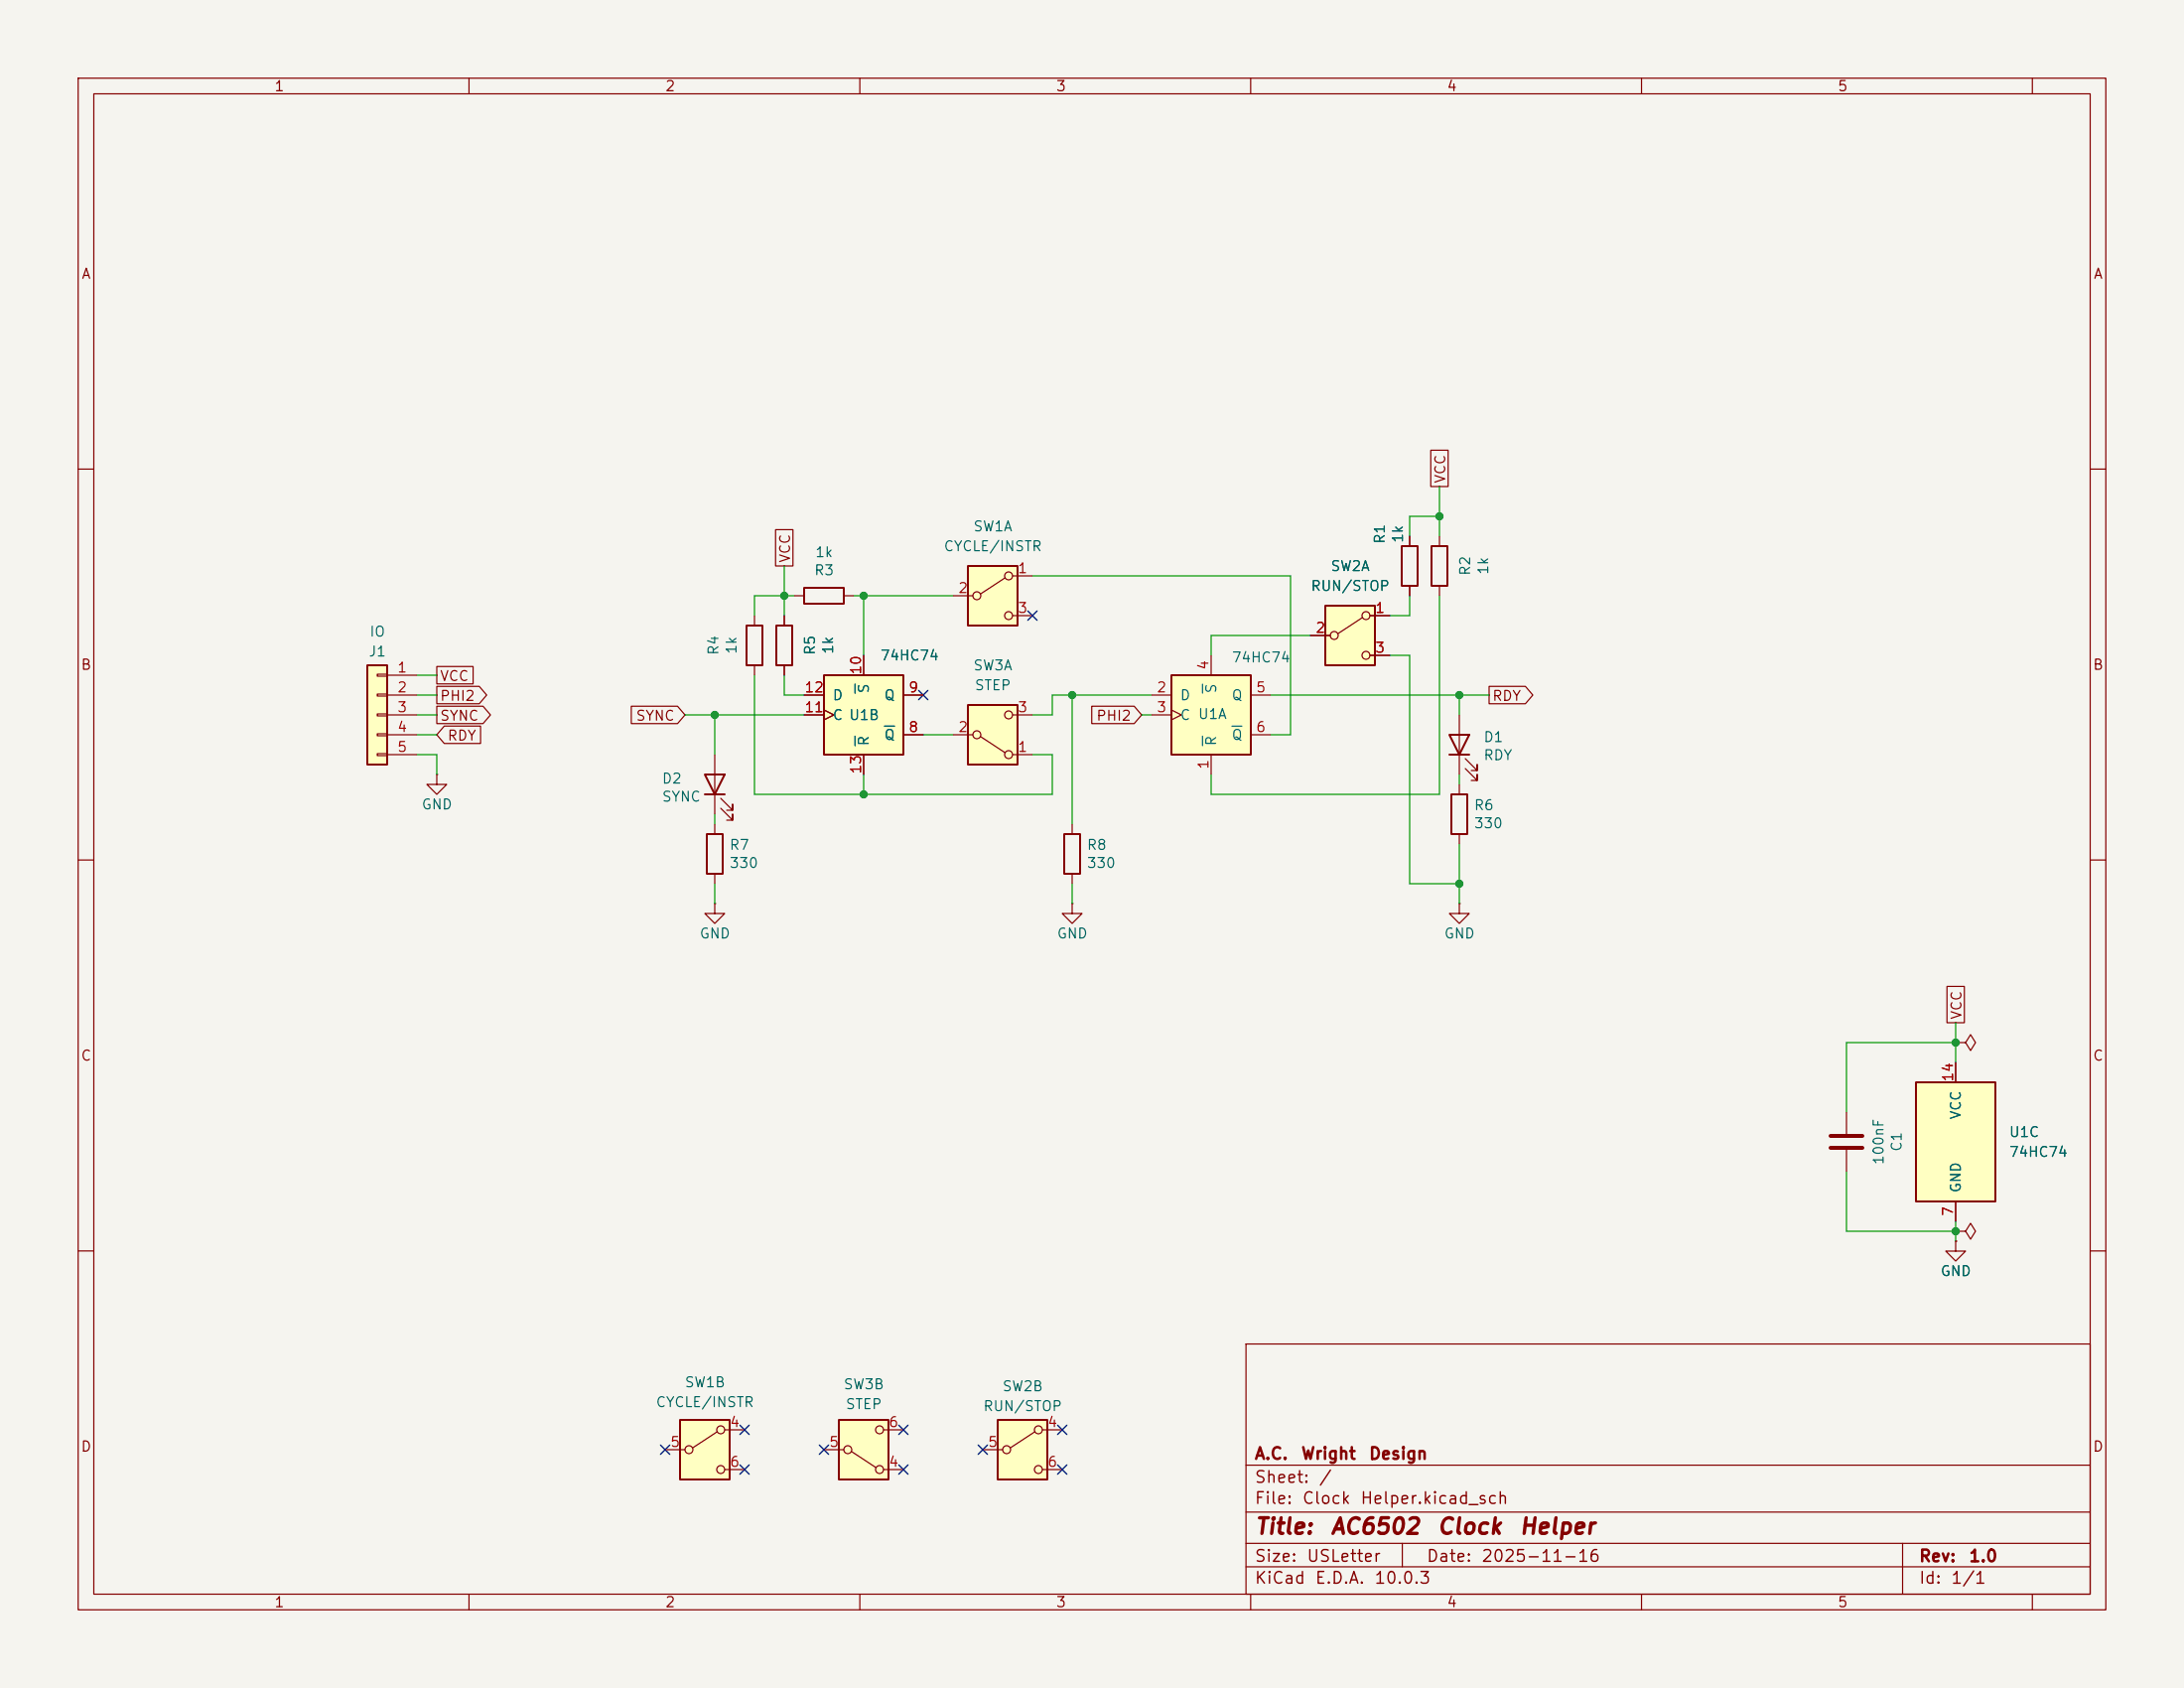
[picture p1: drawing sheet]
<svg xmlns="http://www.w3.org/2000/svg" width="279mm" height="216mm" viewBox="0 0 279 216" stroke-linecap="round" stroke-linejoin="round" font-family="sans-serif">
<path d="M0 0h279.4v215.9h-279.4z" fill="#f5f4ef" stroke="#f5f4ef" stroke-width=".13"/>
<g fill="none" stroke="#840000" stroke-width=".15">
<path d="M10 10h259.4v195.9h-259.4zM12 12h255.4v191.9h-255.4zM60 10v2M110 10v2M160 10v2M210 10v2M260 10v2M10 60h2M100.3 78.7v1.3M101.6 76.2h1.3M107.9 76.2h1.3M267.4 60h2"/>
<path d="M100.3 85.1v1.3M10 110h2M91.4 115.6v1.2h1.3l-1.3 1.3-1.2-1.3h1.2M91.4 115.6h.1M137.2 105.4v1.3M137.2 111.8v1.2M186.7 115.6v1.2h1.3l-1.3 1.3-1.3-1.3h1.3M186.7 115.6h.1M186.7 100.3v1.3M186.7 106.7v1.3M267.4 110h2M10 160h2"/>
<path d="M159.4 171.9h108v32h-108zM267.4 160h2M159.4 197.4h108M159.4 193.4h108M159.4 187.4h108M179.4 197.4v3M243.4 197.4v6.5M60 203.9v2M110 203.9v2M159.4 200.4h108M160 203.9v2M210 203.9v2"/>
<path d="M260 203.9v2"/>
</g>
<path d="M102.9 75.2h5v2h-5zM99.3 80h2v5.1h-2zM136.1 106.7h2.1v5.1h-2.1zM185.7 101.6h2v5.1h-2z" fill="none" stroke="#840000" stroke-width=".25"/>
<path d="M127.6 181.6h6.4v7.6h-6.4z" fill="#ffffc2"/>
<g fill="none" stroke="#840000" stroke-width=".15">
<path d="M125.7 185.4h2.6M132.4 183.1l-3.1 2.1M133.3 182.9h2.6M133.3 188h2.6"/>
<circle cx="128.8" cy="185.4" r=".51"/>
<circle cx="132.8" cy="188" r=".51"/>
<circle cx="132.8" cy="182.9" r=".51"/>
</g>
<path d="M127.6 181.6h6.4v7.6h-6.4z" fill="none" stroke="#840000" stroke-width=".25"/>
<path d="M123.8 72.4h6.4v7.6h-6.4z" fill="#ffffc2"/>
<g fill="none" stroke="#840000" stroke-width=".15">
<path d="M121.9 76.2h2.6M128.6 73.9l-3.1 2M129.5 73.7h2.6M129.5 78.7h2.6"/>
<circle cx="125" cy="76.2" r=".51"/>
<circle cx="129" cy="78.7" r=".51"/>
<circle cx="129" cy="73.7" r=".51"/>
</g>
<path d="M123.8 72.4h6.4v7.6h-6.4z" fill="none" stroke="#840000" stroke-width=".25"/>
<path d="M123.8 90.2h6.4v7.6h-6.4z" fill="#ffffc2"/>
<g fill="none" stroke="#840000" stroke-width=".15">
<path d="M121.9 94h2.6M125.5 94.2l3.1 2.1M129.5 96.5h2.6M129.5 91.4h2.6"/>
<circle cx="125" cy="94" r=".51"/>
<circle cx="129" cy="91.4" r=".51"/>
<circle cx="129" cy="96.5" r=".51"/>
</g>
<path d="M123.8 90.2h6.4v7.6h-6.4z" fill="none" stroke="#840000" stroke-width=".25"/>
<path d="M105.4 86.4h10.2v10.1h-10.2z" fill="#ffffc2"/>
<path d="M105.4 86.4h10.2v10.1h-10.2z" fill="none" stroke="#840000" stroke-width=".25"/>
<path d="M102.9 88.9h2.5M102.9 91.4h2.5M105.4 90.8l1.3 .6-1.3 .7M110.5 83.8v2.6M110.5 96.5v2.6M115.6 94h2.5M115.6 88.9h2.5" fill="none" stroke="#840000" stroke-width=".15"/>
<path d="M109.4 87.5v1.2M109.4 94.2v1.2M113.1 92.9h1.3" fill="none" stroke="#006464" stroke-width=".15"/>
<path d="M149.9 86.4h10.1v10.1h-10.1z" fill="#ffffc2"/>
<path d="M95.5 80h2v5.1h-2zM149.9 86.4h10.1v10.1h-10.1z" fill="none" stroke="#840000" stroke-width=".25"/>
<path d="M96.5 78.7v1.3M96.5 85.1v1.3M147.3 88.9h2.6M147.3 91.4h2.6M149.9 90.8l1.2 .6-1.2 .7M154.9 83.8v2.6M154.9 96.5v2.6M160 88.9h2.6M160 94h2.6M250.2 157.5h1.3l.6-1 .6 1-.6 1-.6-1M250.2 157.5h.1" fill="none" stroke="#840000" stroke-width=".15"/>
<path d="M153.8 87.5v1.2M153.8 94.2v1.2M157.6 92.9h1.3" fill="none" stroke="#006464" stroke-width=".15"/>
<path d="M245.1 138.4h10.2v15.3h-10.2z" fill="#ffffc2"/>
<path d="M185.4 94h2.6l-1.3 2.5zM185.4 96.5h2.6M245.1 138.4h10.2v15.3h-10.2z" fill="none" stroke="#840000" stroke-width=".25"/>
<path d="M186.7 91.4v7.7M187.5 98.3l1.5 1.5v-.7v.7h-.8M187.5 97l1.5 1.6v-.8v.8h-.8M250.2 135.9v2.5M250.2 153.7v2.5" fill="none" stroke="#840000" stroke-width=".15"/>
<path d="M47 85.1h2.5v12.7h-2.5z" fill="#ffffc2"/>
<path d="M47 85.1h2.5v12.7h-2.5z" fill="none" stroke="#840000" stroke-width=".25"/>
<path d="M48.3 86.2h1.2v.3h-1.2zM48.3 88.8h1.2v.2h-1.2zM48.3 91.3h1.2v.3h-1.2zM48.3 93.9h1.2v.2h-1.2zM48.3 96.4h1.2v.2h-1.2zM49.5 86.4h3.8M49.5 88.9h3.8M49.5 91.4h3.8M49.5 94h3.8M49.5 96.5h3.8M250.2 133.4h1.3l.6-1.1 .6 1.1-.6 1-.6-1M250.2 133.4h.1" fill="none" stroke="#840000" stroke-width=".15"/>
<path d="M169.5 77.5h6.4v7.6h-6.4z" fill="#ffffc2"/>
<g fill="none" stroke="#840000" stroke-width=".15">
<path d="M174.3 79l-3.1 2M175.3 78.7h2.5M180.3 68.6v1.3M180.3 74.9v1.3M184.1 68.6v1.3M184.1 74.9v1.3M55.9 99.1v1.2h1.2l-1.2 1.3-1.3-1.3h1.3M55.9 99.1h.1M91.4 96.5v7.6M167.6 81.3h2.6M175.3 83.8h2.5M91.4 105.4v1.3"/>
<path d="M91.4 111.8v1.2M92.2 103.4l1.5 1.5v-.8v.8h-.7M92.2 102.1l1.5 1.5v-.7v.7h-.7M137.2 115.6v1.2h1.2l-1.2 1.3-1.3-1.3h1.3M137.2 115.6h.1M236.2 142.2v2.8M236.2 147.1v2.8M250.2 158.8v1.2h1.3l-1.3 1.3-1.3-1.3h1.3M250.2 158.8h.1"/>
<circle cx="174.8" cy="78.7" r=".51"/>
<circle cx="170.7" cy="81.3" r=".51"/>
<circle cx="174.8" cy="83.8" r=".51"/>
</g>
<path d="M169.5 77.5h6.4v7.6h-6.4zM179.3 69.9h2.1v5h-2.1zM183.1 69.9h2.1v5h-2.1zM90.2 99.1h2.5l-1.3 2.5zM90.2 101.6h2.5M90.4 106.7h2.1v5.1h-2.1z" fill="none" stroke="#840000" stroke-width=".25"/>
<path d="M234.2 145.3h4.1M234.2 146.8h4.1" fill="none" stroke="#840000" stroke-width=".51"/>
<path d="M87 181.6h6.3v7.6h-6.3z" fill="#ffffc2"/>
<g fill="none" stroke="#840000" stroke-width=".15">
<path d="M85.1 185.4h2.5M91.7 183.1l-3.1 2.1M92.7 182.9h2.5M92.7 188h2.5"/>
<circle cx="88.1" cy="185.4" r=".51"/>
<circle cx="92.2" cy="188" r=".51"/>
<circle cx="92.2" cy="182.9" r=".51"/>
</g>
<path d="M87 181.6h6.3v7.6h-6.3z" fill="none" stroke="#840000" stroke-width=".25"/>
<path d="M107.3 181.6h6.4v7.6h-6.4z" fill="#ffffc2"/>
<g fill="none" stroke="#840000" stroke-width=".15">
<path d="M183 57.6h2.3v4.6h-2.3zM99.2 67.7h2.2v4.7h-2.2zM100.3 78.7v1.3M175.3 78.7h2.5M180.3 68.6v1.3M180.3 74.9v1.3M55.9 85.2h4.6v2.3h-4.6zM55.9 90.3h5.9l.9 1.1-.9 1.2h-5.9zM55.9 87.8h5.4l1 1.1-1 1.1h-5.4zM56.8 92.9h4.7v2.2h-4.7l-.9-1.1zM80.8 90.3h5.9l.9 1.1-.9 1.2h-5.9zM100.3 85.1v1.3"/>
<path d="M102.9 88.9h2.5M102.9 91.4h2.5M105.4 90.8l1.3 .6-1.3 .7M110.5 83.8v2.6M110.5 96.5v2.6M115.6 94h2.5M115.6 88.9h2.5M139.7 90.3h5.4l.9 1.1-.9 1.2h-5.4zM167.6 81.3h2.6M175.3 83.8h2.5M190.5 87.8h4.6l1 1.1-1 1.1h-4.6zM249.1 126.2h2.2v4.6h-2.2z"/>
<path d="M250.2 135.9v2.5M250.2 158.8h.1M250.2 157.5h.1M250.2 153.7v2.5M105.4 185.4h2.5M109 185.7l3.1 2M113 188h2.6M113 182.9h2.6"/>
<circle cx="108.5" cy="185.4" r=".51"/>
<circle cx="112.5" cy="188" r=".51"/>
<circle cx="112.5" cy="182.9" r=".51"/>
</g>
<path d="M107.3 181.6h6.4v7.6h-6.4z" fill="none" stroke="#840000" stroke-width=".25"/>
<g fill="none" stroke="#009600" stroke-width=".15">
<path d="M100.3 72.4v6.3M101.6 76.2h-5.1v2.5M109.2 76.2h12.7M110.5 76.2v7.6M132.1 73.7h33v20.3h-2.5M180.3 76.2v2.5h-2.5M184.1 66h-3.8v2.6M184.1 62.2v6.4M184.1 76.2v25.4h-29.2v-2.5M53.3 91.4h2.6M53.3 96.5h2.6v2.6M53.3 94h2.6"/>
<path d="M53.3 88.9h2.6M53.3 86.4h2.6M87.6 91.4h15.3M91.4 91.4v5.1M96.5 86.4v15.2h38.1v-5.1h-2.5M100.3 86.4v2.5h2.6M110.5 99.1v2.5M118.1 94h3.8M137.2 88.9v16.5M146 91.4h1.3M147.3 88.9h-12.7v2.5h-2.5M162.6 88.9h27.9"/>
<path d="M167.6 81.3h-12.7v2.5M177.8 83.8h2.5v29.2h6.4M186.7 88.9v2.5M186.7 99.1v1.2M91.4 104.1v1.3M91.4 113v2.6M137.2 113v2.6M186.7 108v7.6M250.2 130.8v5.1M250.2 133.4h-14v8.8M236.2 149.9v7.6h14M250.2 156.2v2.6"/>
</g>
<g fill="none" stroke="#000084" stroke-width=".15">
<path d="M131.5 78.1l1.2 1.2M132.7 78.1l-1.2 1.2M117.5 88.3l1.2 1.2M118.7 88.3l-1.2 1.2M84.5 184.8l1.2 1.2M85.7 184.8l-1.2 1.2M94.6 187.4l1.3 1.2M94.6 182.3l1.3 1.2M95.9 187.4l-1.3 1.2M95.9 182.3l-1.3 1.2M104.8 184.8l1.2 1.2M106 184.8l-1.2 1.2"/>
<path d="M115 187.4l1.2 1.2M115 182.3l1.2 1.2M116.2 187.4l-1.2 1.2M116.2 182.3l-1.2 1.2M125.1 184.8l1.2 1.2M126.3 184.8l-1.2 1.2M135.3 182.3l1.2 1.2M135.3 187.4l1.2 1.2M136.5 182.3l-1.2 1.2M136.5 187.4l-1.2 1.2"/>
</g>
<path d="M109.4 87.5v1.2M109.4 94.2v1.2M113.1 92.9h1.3" fill="none" stroke="#006464" stroke-width=".15"/>
<g fill="#009600" stroke="#009600" stroke-width=".13">
<circle cx="110.5" cy="101.6" r=".46"/>
<circle cx="186.7" cy="113" r=".46"/>
<circle cx="184.1" cy="66" r=".46"/>
<circle cx="250.2" cy="133.4" r=".46"/>
<circle cx="186.7" cy="88.9" r=".46"/>
<circle cx="250.2" cy="157.5" r=".46"/>
<circle cx="91.4" cy="91.4" r=".46"/>
<circle cx="110.5" cy="76.2" r=".46"/>
<circle cx="100.3" cy="76.2" r=".46"/>
<circle cx="137.2" cy="88.9" r=".46"/>
</g>
<g font-size="2" fill="#840000">
<text x="160.4" y="196.7">Title:</text>
<text x="170.1" y="196.7">AC6502</text>
<text x="183.7" y="196.7">Clock</text>
<text x="194.2" y="196.7">Helper</text>
</g>
<g font-size="1.5" fill="#840000">
<text x="160.4" y="190">Sheet:</text>
<text x="160.4" y="187">A.C.</text>
<text x="166.4" y="187">Wright</text>
<text x="168.6" y="190">/</text>
<text x="175" y="187">Design</text>
<text x="160.4" y="192.7">File:</text>
<text x="166.5" y="192.7">Clock</text>
<text x="173.9" y="192.7">Helper.kicad_sch</text>
<text x="160.4" y="202.9">KiCad</text>
<text x="160.4" y="200.1">Size:</text>
<text x="167.1" y="200.1">USLetter</text>
<text x="168.1" y="202.9">E.D.A.</text>
<text x="175.7" y="202.9">10.0.3</text>
<text x="182.4" y="200.1">Date:</text>
<text x="189.4" y="200.1">2025-11-16</text>
<text x="245.4" y="200.1">Rev:</text>
<text x="245.4" y="202.9">Id:</text>
<text x="249.5" y="202.9">1/1</text>
<text x="251.8" y="200.1">1.0</text>
</g>
<g font-size="1.3" fill="#840000">
<text x="35" y="12">1</text>
<text x="85" y="12">2</text>
<text x="135" y="12">3</text>
<text x="185" y="12">4</text>
<text x="235" y="12">5</text>
<text x="10.3" y="36">A</text>
<text x="267.7" y="36">A</text>
<text x="185.2" y="61.9" transform="rotate(-90 185.2 61.9)">VCC</text>
<text x="101.4" y="72.1" transform="rotate(-90 101.4 72.1)">VCC</text>
<text x="10.3" y="86">B</text>
<text x="56.2" y="87.4">VCC</text>
<text x="56.2" y="90">PHI2</text>
<text x="190.8" y="90">RDY</text>
<text x="267.7" y="86">B</text>
<text x="56.2" y="92.5">SYNC</text>
<text x="57.1" y="95">RDY</text>
<text x="81.3" y="92.5">SYNC</text>
<text x="140.2" y="92.5">PHI2</text>
<text x="251.3" y="130.5" transform="rotate(-90 251.3 130.5)">VCC</text>
<text x="10.3" y="136">C</text>
<text x="267.7" y="136">C</text>
<text x="10.3" y="186">D</text>
<text x="267.7" y="186">D</text>
<text x="35" y="205.9">1</text>
<text x="85" y="205.9">2</text>
<text x="135" y="205.9">3</text>
<text x="185" y="205.9">4</text>
<text x="235" y="205.9">5</text>
</g>
<g font-size="1.3" fill="#006464">
<text x="104.2" y="71.6">1k</text>
<text x="120.6" y="70.8">CYCLE/INSTR</text>
<text x="124.4" y="68.3">SW1A</text>
<text x="177.5" y="69.7" transform="rotate(-90 177.5 69.7)">R1</text>
<text x="179.8" y="69.5" transform="rotate(-90 179.8 69.5)">1k</text>
<text x="104.1" y="73.9">R3</text>
<text x="167.6" y="75.9">RUN/STOP</text>
<text x="170.1" y="73.4">SW2A</text>
<text x="188.4" y="73.7" transform="rotate(-90 188.4 73.7)">R2</text>
<text x="190.7" y="73.6" transform="rotate(-90 190.7 73.6)">1k</text>
<text x="47.2" y="81.7">IO</text>
<text x="92.2" y="83.9" transform="rotate(-90 92.2 83.9)">R4</text>
<text x="94.5" y="83.8" transform="rotate(-90 94.5 83.8)">1k</text>
<text x="104.6" y="83.9" transform="rotate(-90 104.6 83.9)">R5</text>
<text x="106.9" y="83.8" transform="rotate(-90 106.9 83.8)">1k</text>
<text x="47.1" y="84.3">J1</text>
<text x="106.4" y="89.9">D</text>
<text x="111.5" y="88.8" transform="rotate(-90 111.5 88.8)">S</text>
<text x="112.5" y="84.8">74HC74</text>
<text x="113" y="89.9">Q</text>
<text x="124.4" y="86.1">SW3A</text>
<text x="124.6" y="88.6">STEP</text>
<text x="150.9" y="89.9">D</text>
<text x="155.9" y="88.8" transform="rotate(-90 155.9 88.8)">S</text>
<text x="157.5" y="89.9">Q</text>
<text x="157.5" y="85">74HC74</text>
<text x="106.4" y="92.4">C U1B</text>
<text x="111.5" y="95.5" transform="rotate(-90 111.5 95.5)">R</text>
<text x="113" y="95">Q</text>
<text x="150.9" y="92.4">C U1A</text>
<text x="155.9" y="95.5" transform="rotate(-90 155.9 95.5)">R</text>
<text x="157.5" y="95">Q</text>
<text x="189.7" y="95.2">D1</text>
<text x="84.6" y="100.5">D2</text>
<text x="189.7" y="97.5">RDY</text>
<text x="53.8" y="103.8">GND</text>
<text x="84.6" y="102.9">SYNC</text>
<text x="188.5" y="103.9">R6</text>
<text x="188.5" y="106.3">330</text>
<text x="93.2" y="109">R7</text>
<text x="93.2" y="111.3">330</text>
<text x="138.9" y="109">R8</text>
<text x="138.9" y="111.3">330</text>
<text x="89.4" y="120.4">GND</text>
<text x="135.1" y="120.4">GND</text>
<text x="184.7" y="120.4">GND</text>
<text x="251.2" y="143.3" transform="rotate(-90 251.2 143.3)">VCC</text>
<text x="241.3" y="149.1" transform="rotate(-90 241.3 149.1)">100nF</text>
<text x="243.6" y="147.4" transform="rotate(-90 243.6 147.4)">C1</text>
<text x="256.9" y="148.3">74HC74</text>
<text x="256.9" y="145.8">U1C</text>
<text x="251.2" y="152.7" transform="rotate(-90 251.2 152.7)">GND</text>
<text x="248.2" y="163.5">GND</text>
<text x="87.5" y="177.8">SW1B</text>
<text x="107.8" y="178">SW3B</text>
<text x="128.1" y="178.3">SW2B</text>
<text x="83.8" y="180.3">CYCLE/INSTR</text>
<text x="108.1" y="180.5">STEP</text>
<text x="125.7" y="180.8">RUN/STOP</text>
</g>
<g font-size="1.3" fill="#a90000">
<text x="122.5" y="76.2">2</text>
<text x="130.1" y="73.6">1</text>
<text x="130.1" y="78.7">3</text>
<text x="168.2" y="81.3">2</text>
<text x="175.8" y="78.7">1</text>
<text x="175.8" y="83.8">3</text>
<text x="50.7" y="86.3">1</text>
<text x="50.7" y="88.9">2</text>
<text x="102.8" y="88.9">12</text>
<text x="110.5" y="86.4" transform="rotate(-90 110.5 86.4)">10</text>
<text x="116.1" y="88.9">9</text>
<text x="147.9" y="88.9">2</text>
<text x="154.9" y="85.8" transform="rotate(-90 154.9 85.8)">4</text>
<text x="160.6" y="88.9">5</text>
<text x="50.7" y="91.4">3</text>
<text x="50.7" y="94">4</text>
<text x="102.8" y="91.4">11</text>
<text x="116.1" y="94">8</text>
<text x="122.5" y="94">2</text>
<text x="130.1" y="91.4">3</text>
<text x="147.9" y="91.4">3</text>
<text x="160.6" y="94">6</text>
<text x="50.7" y="96.5">5</text>
<text x="110.5" y="99.1" transform="rotate(-90 110.5 99.1)">13</text>
<text x="130.1" y="96.5">1</text>
<text x="154.9" y="98.5" transform="rotate(-90 154.9 98.5)">1</text>
<text x="250.2" y="138.5" transform="rotate(-90 250.2 138.5)">14</text>
<text x="250.2" y="155.6" transform="rotate(-90 250.2 155.6)">7</text>
<text x="85.7" y="185.4">5</text>
<text x="93.3" y="182.9">4</text>
<text x="106" y="185.4">5</text>
<text x="113.6" y="182.9">6</text>
<text x="126.3" y="185.4">5</text>
<text x="133.9" y="182.9">4</text>
<text x="93.3" y="187.9">6</text>
<text x="113.6" y="187.9">4</text>
<text x="133.9" y="187.9">6</text>
</g>
</svg>
